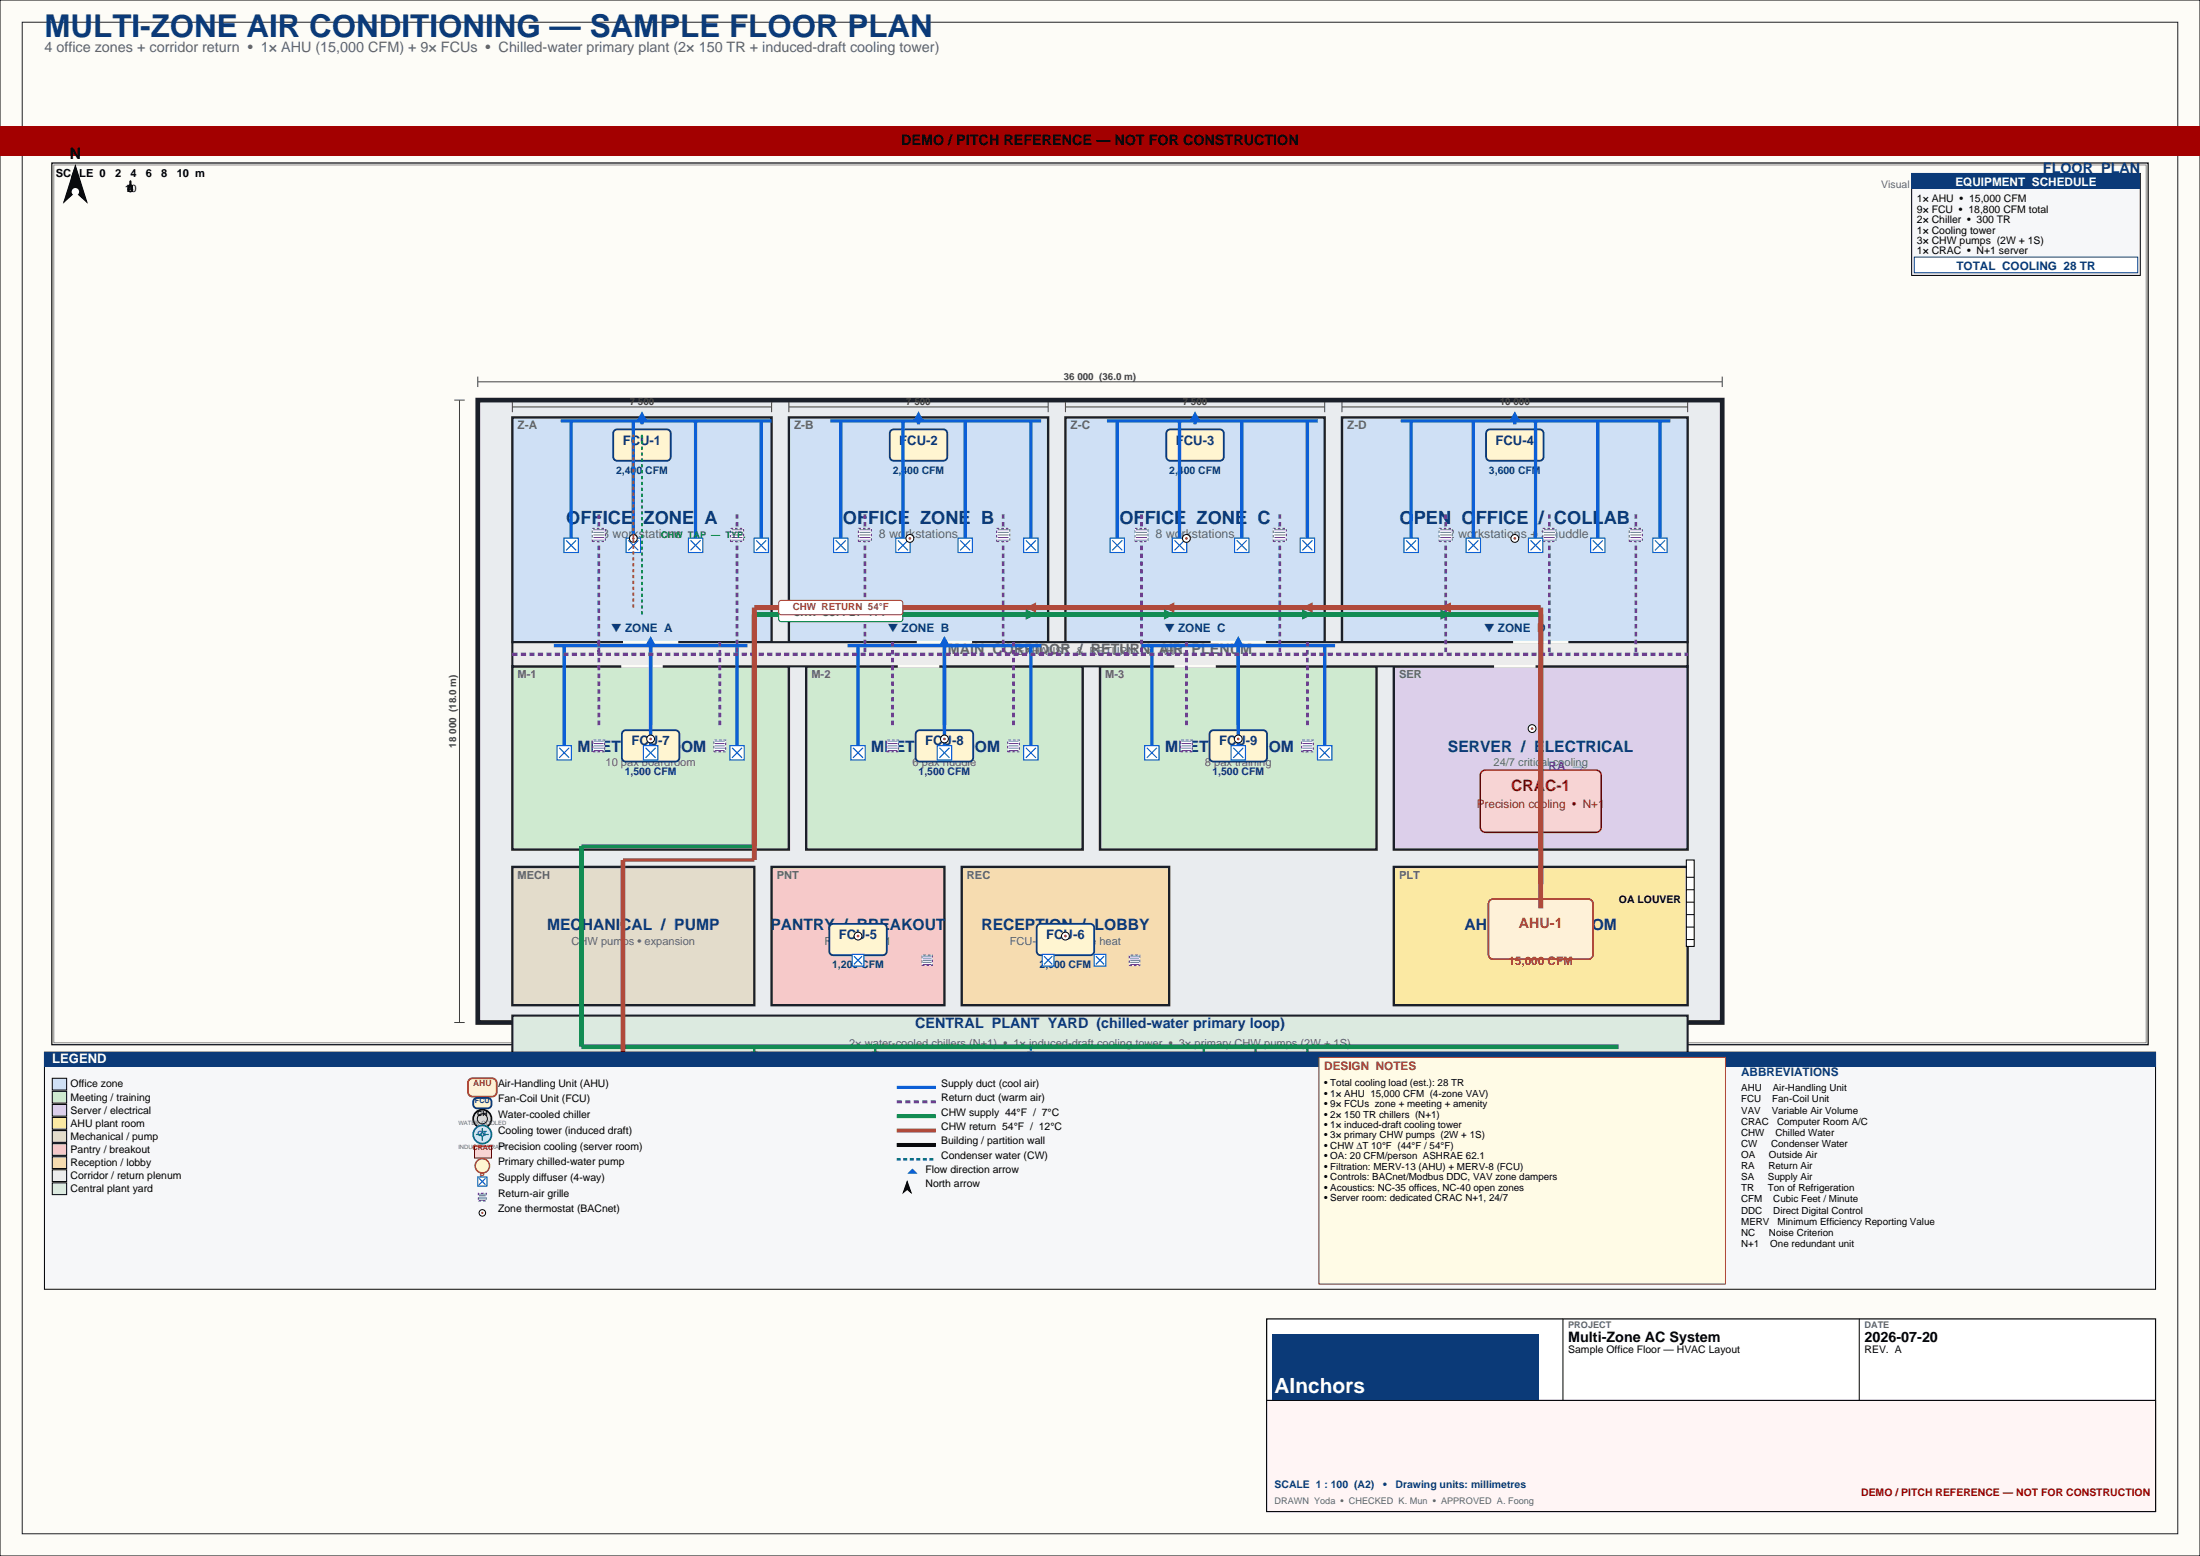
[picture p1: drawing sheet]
<svg xmlns="http://www.w3.org/2000/svg" width="594mm" height="420mm" viewBox="0 0 594 420" stroke-linecap="round" stroke-linejoin="round" font-family="sans-serif">
<path d="M0 0h594v420h-594z" fill-rule="evenodd" fill="#fdfcf7" stroke="#000" stroke-width=".27"/>
<path d="M6 6h582v408h-582z" fill="none" stroke="#222" stroke-width=".27"/>
<path d="M0 34h594v8h-594z" fill-rule="evenodd" fill="#a30000"/>
<path d="M14 44h566v238h-566z" fill="none" stroke="#000" stroke-width=".32"/>
<path d="M14.5 44.5h565v237h-565z" fill="none" stroke="#888" stroke-width=".27"/>
<path d="M20.4 44.7l3.1 9.9-3.1-2.8-3.2 2.8z" fill-rule="evenodd" fill="#000" stroke="#000" stroke-width=".27"/>
<circle cx="20.3" cy="51.8" r="1.02" fill="#fff"/>
<path d="M35.2 48.9v1.4z" fill-rule="evenodd" fill="#000" stroke="#000" stroke-width=".27"/>
<path d="M35.2 48.9v1.4z" fill-rule="evenodd" fill="#fff" stroke="#000" stroke-width=".27"/>
<path d="M35.2 48.9v1.4z" fill-rule="evenodd" fill="#000" stroke="#000" stroke-width=".27"/>
<path d="M35.2 48.9l.1 1.4z" fill-rule="evenodd" fill="#fff" stroke="#000" stroke-width=".27"/>
<path d="M35.3 48.9v1.4z" fill-rule="evenodd" fill="#000" stroke="#000" stroke-width=".27"/>
<path d="M35.2 48.9l.1 1.4z" fill="none" stroke="#000" stroke-width=".27"/>
<path d="M129 108h336v168h-336z" fill-rule="evenodd" fill="#e9ecef" stroke="#1a1f29" stroke-width="1.3" stroke-linecap="butt"/>
<g fill="#cfe0f5" stroke="#1a1f29" stroke-width=".63" stroke-linecap="butt">
<path d="M138.3 112.7h70v60.6h-70z" fill-rule="evenodd"/>
<path d="M213 112.7h70v60.6h-70z" fill-rule="evenodd"/>
<path d="M287.7 112.7h70v60.6h-70z" fill-rule="evenodd"/>
<path d="M362.3 112.7h93.4v60.6h-93.4z" fill-rule="evenodd"/>
</g>
<g fill="#cfead0" stroke="#1a1f29" stroke-width=".63" stroke-linecap="butt">
<path d="M138.3 179.9h74.7v49.4h-74.7z" fill-rule="evenodd"/>
<path d="M217.7 179.9h74.6v49.4h-74.6z" fill-rule="evenodd"/>
<path d="M297 179.9h74.7v49.4h-74.7z" fill-rule="evenodd"/>
</g>
<path d="M376.3 179.9h79.4v49.4h-79.4z" fill-rule="evenodd" fill="#dccfea" stroke="#1a1f29" stroke-width=".63" stroke-linecap="butt"/>
<path d="M138.3 234h65.4v37.3h-65.4z" fill-rule="evenodd" fill="#e3dccb" stroke="#1a1f29" stroke-width=".63" stroke-linecap="butt"/>
<path d="M208.3 234h46.7v37.3h-46.7z" fill-rule="evenodd" fill="#f6c9c9" stroke="#1a1f29" stroke-width=".63" stroke-linecap="butt"/>
<path d="M259.7 234h56v37.3h-56z" fill-rule="evenodd" fill="#f6dcb0" stroke="#1a1f29" stroke-width=".63" stroke-linecap="butt"/>
<path d="M376.3 234h79.4v37.3h-79.4z" fill-rule="evenodd" fill="#fbe9a3" stroke="#1a1f29" stroke-width=".63" stroke-linecap="butt"/>
<path d="M138.3 173.3h317.4v6.6h-317.4z" fill-rule="evenodd" fill="#ececec" stroke="#1a1f29" stroke-width=".56"/>
<path d="M167.7 179.9h11.2M168.2 173.3h14.9M242.4 179.9h11.2M247.5 173.3h15M317.1 179.9h11.2M326.9 173.3h14.9M403.4 179.9h11.2M408.5 173.3h15" fill="none" stroke="#fdfcf7" stroke-width=".78" stroke-linecap="butt"/>
<path d="M402.4 242.9l.7-.2h25.8a1.23 1.23 0 0 1 1.2 1.2v13.8a1.23 1.23 0 0 1-1.2 1.2h-25.8a1.23 1.23 0 0 1-1.2-1.2v-13.8z" fill-rule="evenodd" fill="#fff1d6" stroke="#a06b00" stroke-width=".49"/>
<path d="M455.3 232.1h2.1v23.4h-2.1z" fill-rule="evenodd" fill="#fff" stroke="#000" stroke-width=".28"/>
<path d="M455.3 236.8h2.1M455.3 253.6h2.1M455.3 250.2h2.1M455.3 246.9h2.1M455.3 243.5h2.1M455.3 240.2h2.1" fill="none" stroke="#000" stroke-width=".27"/>
<g fill="#fff5d0" stroke="#0b3a78" stroke-width=".49">
<path d="M166 116.1l.6-.2 13.8 .1 .5 .3 .2 .7-.1 6.6-.3 .6-.7 .2-13.7-.1-.5-.4-.2-.6v-6.3z" fill-rule="evenodd"/>
<path d="M240.7 116.1l.6-.2 13.7 .1 .6 .3 .2 .7-.1 6.6-.4 .6-.6 .2-13.7-.1-.6-.4-.2-.6v-6.3z" fill-rule="evenodd"/>
<path d="M315.3 116.1l.7-.2 13.7 .1 .5 .3 .2 .7v6.6l-.4 .6-.6 .2-13.8-.1-.5-.4-.2-.6v-6.3z" fill-rule="evenodd"/>
<path d="M401.4 116.3l.9-.4 13.7 .1 .6 .3 .2 .7-.1 6.6-.4 .6-.6 .2-13.7-.1-.6-.4-.2-.6v-6.3z" fill-rule="evenodd"/>
<path d="M168.3 197.3l.7-.2 13.7 .1 .5 .3 .2 .7v6.6l-.4 .6-.6 .2-13.8-.1-.5-.4-.2-.6v-6.3z" fill-rule="evenodd"/>
<path d="M247.7 197.3l.6-.2 13.7 .1 .6 .3 .2 .7-.1 6.6-.4 .6-.6 .2-13.7-.1-.6-.4-.2-.6v-6.3z" fill-rule="evenodd"/>
<path d="M327 197.3l.6-.2 13.8 .1 .5 .3 .2 .7-.1 6.6-.3 .6-.7 .2-13.7-.1-.5-.4-.2-.6v-6.3z" fill-rule="evenodd"/>
<path d="M224.1 249.8l.9-.4h13.7l.5 .4 .2 .6v6.7l-.4 .5-.6 .2h-13.8l-.5-.4-.2-.6v-6.4z" fill-rule="evenodd"/>
<path d="M280.1 249.8l.9-.4h13.7l.5 .4 .2 .6v6.7l-.4 .5-.6 .2h-13.8l-.5-.4-.2-.6v-6.4z" fill-rule="evenodd"/>
</g>
<path d="M399.9 208.4l.7-.5h.5h29.8a1.41 1.41 0 0 1 1.4 1.4v14a1.41 1.41 0 0 1-1.4 1.4h-29.8a1.41 1.41 0 0 1-1.4-1.4v-14z" fill-rule="evenodd" fill="#f7d4d4" stroke="#7a1f1f" stroke-width=".42"/>
<path d="M151.4 113.6h56.9M154.2 113.6v33.6M171 113.6v33.6M173.3 113.6v.9M187.8 113.6v33.6M205.5 113.6v33.6" fill="none" stroke="#0c5fd6" stroke-width=".92" stroke-linecap="butt"/>
<path d="M173.3 111l1.4 2.6h-2.8z" fill="#0c5fd6"/>
<path d="M224.2 113.6h56.9M227 113.6v33.6M243.8 113.6v33.6M248 113.6v.9M260.6 113.6v33.6M278.3 113.6v33.6" fill="none" stroke="#0c5fd6" stroke-width=".92" stroke-linecap="butt"/>
<path d="M248 111l1.4 2.6h-2.8z" fill="#0c5fd6"/>
<path d="M298.9 113.6h56.9M301.7 113.6v33.6M318.5 113.6v33.6M322.7 113.6v.9M335.3 113.6v33.6M353 113.6v33.6" fill="none" stroke="#0c5fd6" stroke-width=".92" stroke-linecap="butt"/>
<path d="M322.7 111l1.4 2.6h-2.8z" fill="#0c5fd6"/>
<path d="M378.2 113.6h72.8M381 113.6v33.6M397.8 113.6v33.6M409 113.6v.9M414.6 113.6v33.6M431.4 113.6v33.6M448.2 113.6v33.6" fill="none" stroke="#0c5fd6" stroke-width=".92" stroke-linecap="butt"/>
<path d="M409 111l1.4 2.6h-2.8z" fill="#0c5fd6"/>
<path d="M149.5 174.3h52.3M152.3 174.3v28.9M175.7 174.3v28.9M199 174.3v28.9" fill="none" stroke="#0c5fd6" stroke-width=".92" stroke-linecap="butt"/>
<path d="M175.7 171.7l1.4 2.6h-2.8z" fill="#0c5fd6"/>
<path d="M228.9 174.3h52.2M231.7 174.3v28.9M255 174.3v28.9M278.3 174.3v28.9" fill="none" stroke="#0c5fd6" stroke-width=".92" stroke-linecap="butt"/>
<path d="M255 171.7l1.4 2.6h-2.8z" fill="#0c5fd6"/>
<path d="M308.2 174.3h52.3M311 174.3v28.9M334.3 174.3v28.9M357.7 174.3v28.9" fill="none" stroke="#0c5fd6" stroke-width=".92" stroke-linecap="butt"/>
<path d="M334.3 171.7l1.4 2.6h-2.8z" fill="#0c5fd6"/>
<path d="M161.7 138.8v37.8" fill="none" stroke="#7a3ec0" stroke-width=".78" stroke-dasharray="1.2 .9" stroke-linecap="butt"/>
<path d="M159.9 142.6h3.5v3.6h-3.5z" fill-rule="evenodd" fill="#fff" stroke="#7a3ec0" stroke-width=".32" stroke-dasharray=".7 .5" stroke-linecap="butt"/>
<path d="M160.2 145.8h3M160.2 145.1h3M160.2 144.4h3M160.2 143.7h3M160.2 143h3" fill="none" stroke="#7a3ec0" stroke-width=".27"/>
<path d="M199 138.8v37.8" fill="none" stroke="#7a3ec0" stroke-width=".78" stroke-dasharray="1.2 .9" stroke-linecap="butt"/>
<path d="M197.2 142.6h3.6v3.6h-3.6z" fill-rule="evenodd" fill="#fff" stroke="#7a3ec0" stroke-width=".32" stroke-dasharray=".7 .5" stroke-linecap="butt"/>
<path d="M197.5 145.8h3M197.5 145.1h3M197.5 144.4h3M197.5 143.7h3M197.5 143h3" fill="none" stroke="#7a3ec0" stroke-width=".27"/>
<path d="M233.5 138.8v37.8" fill="none" stroke="#7a3ec0" stroke-width=".78" stroke-dasharray="1.2 .9" stroke-linecap="butt"/>
<path d="M231.8 142.6h3.5v3.6h-3.5z" fill-rule="evenodd" fill="#fff" stroke="#7a3ec0" stroke-width=".32" stroke-dasharray=".7 .5" stroke-linecap="butt"/>
<path d="M232 145.8h3M232 145.1h3M232 144.4h3M232 143.7h3M232 143h3" fill="none" stroke="#7a3ec0" stroke-width=".27"/>
<path d="M270.9 138.8v37.8" fill="none" stroke="#7a3ec0" stroke-width=".78" stroke-dasharray="1.2 .9" stroke-linecap="butt"/>
<path d="M269.1 142.6h3.5v3.6h-3.5z" fill-rule="evenodd" fill="#fff" stroke="#7a3ec0" stroke-width=".32" stroke-dasharray=".7 .5" stroke-linecap="butt"/>
<path d="M269.4 145.8h3M269.4 145.1h3M269.4 144.4h3M269.4 143.7h3M269.4 143h3" fill="none" stroke="#7a3ec0" stroke-width=".27"/>
<path d="M308.2 138.8v37.8" fill="none" stroke="#7a3ec0" stroke-width=".78" stroke-dasharray="1.2 .9" stroke-linecap="butt"/>
<path d="M306.4 142.6h3.6v3.6h-3.6z" fill-rule="evenodd" fill="#fff" stroke="#7a3ec0" stroke-width=".32" stroke-dasharray=".7 .5" stroke-linecap="butt"/>
<path d="M306.7 145.8h3M306.7 145.1h3M306.7 144.4h3M306.7 143.7h3M306.7 143h3" fill="none" stroke="#7a3ec0" stroke-width=".27"/>
<path d="M345.5 138.8v37.8" fill="none" stroke="#7a3ec0" stroke-width=".78" stroke-dasharray="1.2 .9" stroke-linecap="butt"/>
<path d="M343.8 142.6h3.5v3.6h-3.5z" fill-rule="evenodd" fill="#fff" stroke="#7a3ec0" stroke-width=".32" stroke-dasharray=".7 .5" stroke-linecap="butt"/>
<path d="M344 145.8h3M344 145.1h3M344 144.4h3M344 143.7h3M344 143h3" fill="none" stroke="#7a3ec0" stroke-width=".27"/>
<path d="M390.3 138.8v37.8" fill="none" stroke="#7a3ec0" stroke-width=".78" stroke-dasharray="1.2 .9" stroke-linecap="butt"/>
<path d="M388.6 142.6h3.5v3.6h-3.5z" fill-rule="evenodd" fill="#fff" stroke="#7a3ec0" stroke-width=".32" stroke-dasharray=".7 .5" stroke-linecap="butt"/>
<path d="M388.8 145.8h3M388.8 145.1h3M388.8 144.4h3M388.8 143.7h3M388.8 143h3" fill="none" stroke="#7a3ec0" stroke-width=".27"/>
<path d="M418.3 138.8v37.8" fill="none" stroke="#7a3ec0" stroke-width=".78" stroke-dasharray="1.2 .9" stroke-linecap="butt"/>
<path d="M416.6 142.6h3.5v3.6h-3.5z" fill-rule="evenodd" fill="#fff" stroke="#7a3ec0" stroke-width=".32" stroke-dasharray=".7 .5" stroke-linecap="butt"/>
<path d="M416.8 145.8h3M416.8 145.1h3M416.8 144.4h3M416.8 143.7h3M416.8 143h3" fill="none" stroke="#7a3ec0" stroke-width=".27"/>
<path d="M441.7 138.8v37.8" fill="none" stroke="#7a3ec0" stroke-width=".78" stroke-dasharray="1.2 .9" stroke-linecap="butt"/>
<path d="M439.9 142.6h3.5v3.6h-3.5z" fill-rule="evenodd" fill="#fff" stroke="#7a3ec0" stroke-width=".32" stroke-dasharray=".7 .5" stroke-linecap="butt"/>
<path d="M440.2 145.8h3M440.2 145.1h3M440.2 144.4h3M440.2 143.7h3M440.2 143h3" fill="none" stroke="#7a3ec0" stroke-width=".27"/>
<path d="M161.7 195.7v-22.4" fill="none" stroke="#7a3ec0" stroke-width=".78" stroke-dasharray="1.2 .9" stroke-linecap="butt"/>
<path d="M160.1 199.7h3.2v3.2h-3.2z" fill-rule="evenodd" fill="#fff" stroke="#7a3ec0" stroke-width=".32" stroke-dasharray=".7 .5" stroke-linecap="butt"/>
<path d="M160.3 202.6h2.7M160.3 202h2.7M160.3 201.3h2.7M160.3 200.7h2.7M160.3 200.1h2.7" fill="none" stroke="#7a3ec0" stroke-width=".27"/>
<path d="M194.3 195.7v-22.4" fill="none" stroke="#7a3ec0" stroke-width=".78" stroke-dasharray="1.2 .9" stroke-linecap="butt"/>
<path d="M192.7 199.7h3.2v3.2h-3.2z" fill-rule="evenodd" fill="#fff" stroke="#7a3ec0" stroke-width=".32" stroke-dasharray=".7 .5" stroke-linecap="butt"/>
<path d="M193 202.6h2.7M193 202h2.7M193 201.3h2.7M193 200.7h2.7M193 200.1h2.7" fill="none" stroke="#7a3ec0" stroke-width=".27"/>
<path d="M241 195.7v-22.4" fill="none" stroke="#7a3ec0" stroke-width=".78" stroke-dasharray="1.2 .9" stroke-linecap="butt"/>
<path d="M239.4 199.7h3.2v3.2h-3.2z" fill-rule="evenodd" fill="#fff" stroke="#7a3ec0" stroke-width=".32" stroke-dasharray=".7 .5" stroke-linecap="butt"/>
<path d="M239.7 202.6h2.6M239.7 202h2.6M239.7 201.3h2.6M239.7 200.7h2.6M239.7 200.1h2.6" fill="none" stroke="#7a3ec0" stroke-width=".27"/>
<path d="M273.7 195.7v-22.4" fill="none" stroke="#7a3ec0" stroke-width=".78" stroke-dasharray="1.2 .9" stroke-linecap="butt"/>
<path d="M272.1 199.7h3.2v3.2h-3.2z" fill-rule="evenodd" fill="#fff" stroke="#7a3ec0" stroke-width=".32" stroke-dasharray=".7 .5" stroke-linecap="butt"/>
<path d="M272.3 202.6h2.7M272.3 202h2.7M272.3 201.3h2.7M272.3 200.7h2.7M272.3 200.1h2.7" fill="none" stroke="#7a3ec0" stroke-width=".27"/>
<path d="M320.3 195.7v-22.4" fill="none" stroke="#7a3ec0" stroke-width=".78" stroke-dasharray="1.2 .9" stroke-linecap="butt"/>
<path d="M318.7 199.7h3.2v3.2h-3.2z" fill-rule="evenodd" fill="#fff" stroke="#7a3ec0" stroke-width=".32" stroke-dasharray=".7 .5" stroke-linecap="butt"/>
<path d="M319 202.6h2.7M319 202h2.7M319 201.3h2.7M319 200.7h2.7M319 200.1h2.7" fill="none" stroke="#7a3ec0" stroke-width=".27"/>
<path d="M353 195.7v-22.4" fill="none" stroke="#7a3ec0" stroke-width=".78" stroke-dasharray="1.2 .9" stroke-linecap="butt"/>
<path d="M351.4 199.7h3.2v3.2h-3.2z" fill-rule="evenodd" fill="#fff" stroke="#7a3ec0" stroke-width=".32" stroke-dasharray=".7 .5" stroke-linecap="butt"/>
<path d="M351.7 202.6h2.6M351.7 202h2.6M351.7 201.3h2.6M351.7 200.7h2.6M351.7 200.1h2.6" fill="none" stroke="#7a3ec0" stroke-width=".27"/>
<path d="M152.3 145.3h3.8v3.8h-3.8z" fill-rule="evenodd" fill="#fff" stroke="#0c5fd6" stroke-width=".32"/>
<path d="M152.8 145.8l2.8 2.8M155.6 145.8l-2.8 2.8" fill="none" stroke="#0c5fd6" stroke-width=".32"/>
<path d="M169.1 145.3h3.8v3.8h-3.8z" fill-rule="evenodd" fill="#fff" stroke="#0c5fd6" stroke-width=".32"/>
<path d="M169.6 145.8l2.8 2.8M172.4 145.8l-2.8 2.8" fill="none" stroke="#0c5fd6" stroke-width=".32"/>
<path d="M185.9 145.3h3.8v3.8h-3.8z" fill-rule="evenodd" fill="#fff" stroke="#0c5fd6" stroke-width=".32"/>
<path d="M186.4 145.8l2.8 2.8M189.2 145.8l-2.8 2.8" fill="none" stroke="#0c5fd6" stroke-width=".32"/>
<path d="M203.6 145.3h3.9v3.8h-3.9z" fill-rule="evenodd" fill="#fff" stroke="#0c5fd6" stroke-width=".32"/>
<path d="M204.2 145.8l2.7 2.8M206.9 145.8l-2.7 2.8" fill="none" stroke="#0c5fd6" stroke-width=".32"/>
<path d="M225.1 145.3h3.8v3.8h-3.8z" fill-rule="evenodd" fill="#fff" stroke="#0c5fd6" stroke-width=".32"/>
<path d="M225.6 145.8l2.8 2.8M228.4 145.8l-2.8 2.8" fill="none" stroke="#0c5fd6" stroke-width=".32"/>
<path d="M241.9 145.3h3.8v3.8h-3.8z" fill-rule="evenodd" fill="#fff" stroke="#0c5fd6" stroke-width=".32"/>
<path d="M242.4 145.8l2.8 2.8M245.2 145.8l-2.8 2.8" fill="none" stroke="#0c5fd6" stroke-width=".32"/>
<path d="M258.7 145.3h3.8v3.8h-3.8z" fill-rule="evenodd" fill="#fff" stroke="#0c5fd6" stroke-width=".32"/>
<path d="M259.2 145.8l2.8 2.8M262 145.8l-2.8 2.8" fill="none" stroke="#0c5fd6" stroke-width=".32"/>
<path d="M276.4 145.3h3.9v3.8h-3.9z" fill-rule="evenodd" fill="#fff" stroke="#0c5fd6" stroke-width=".32"/>
<path d="M277 145.8l2.7 2.8M279.7 145.8l-2.7 2.8" fill="none" stroke="#0c5fd6" stroke-width=".32"/>
<path d="M299.7 145.3h3.9v3.8h-3.9z" fill-rule="evenodd" fill="#fff" stroke="#0c5fd6" stroke-width=".32"/>
<path d="M300.3 145.8l2.7 2.8M303 145.8l-2.7 2.8" fill="none" stroke="#0c5fd6" stroke-width=".32"/>
<path d="M316.5 145.3h3.9v3.8h-3.9z" fill-rule="evenodd" fill="#fff" stroke="#0c5fd6" stroke-width=".32"/>
<path d="M317.1 145.8l2.7 2.8M319.8 145.8l-2.7 2.8" fill="none" stroke="#0c5fd6" stroke-width=".32"/>
<path d="M333.3 145.3h3.9v3.8h-3.9z" fill-rule="evenodd" fill="#fff" stroke="#0c5fd6" stroke-width=".32"/>
<path d="M333.9 145.8l2.7 2.8M336.6 145.8l-2.7 2.8" fill="none" stroke="#0c5fd6" stroke-width=".32"/>
<path d="M351.1 145.3h3.8v3.8h-3.8z" fill-rule="evenodd" fill="#fff" stroke="#0c5fd6" stroke-width=".32"/>
<path d="M351.6 145.8l2.8 2.8M354.4 145.8l-2.8 2.8" fill="none" stroke="#0c5fd6" stroke-width=".32"/>
<path d="M379.1 145.3h3.8v3.8h-3.8z" fill-rule="evenodd" fill="#fff" stroke="#0c5fd6" stroke-width=".32"/>
<path d="M379.6 145.8l2.8 2.8M382.4 145.8l-2.8 2.8" fill="none" stroke="#0c5fd6" stroke-width=".32"/>
<path d="M395.9 145.3h3.8v3.8h-3.8z" fill-rule="evenodd" fill="#fff" stroke="#0c5fd6" stroke-width=".32"/>
<path d="M396.4 145.8l2.8 2.8M399.2 145.8l-2.8 2.8" fill="none" stroke="#0c5fd6" stroke-width=".32"/>
<path d="M412.7 145.3h3.8v3.8h-3.8z" fill-rule="evenodd" fill="#fff" stroke="#0c5fd6" stroke-width=".32"/>
<path d="M413.2 145.8l2.8 2.8M416 145.8l-2.8 2.8" fill="none" stroke="#0c5fd6" stroke-width=".32"/>
<path d="M429.5 145.3h3.8v3.8h-3.8z" fill-rule="evenodd" fill="#fff" stroke="#0c5fd6" stroke-width=".32"/>
<path d="M430 145.8l2.8 2.8M432.8 145.8l-2.8 2.8" fill="none" stroke="#0c5fd6" stroke-width=".32"/>
<path d="M446.3 145.3h3.8v3.8h-3.8z" fill-rule="evenodd" fill="#fff" stroke="#0c5fd6" stroke-width=".32"/>
<path d="M446.8 145.8l2.8 2.8M449.6 145.8l-2.8 2.8" fill="none" stroke="#0c5fd6" stroke-width=".32"/>
<path d="M150.4 201.3h3.9v3.8h-3.9z" fill-rule="evenodd" fill="#fff" stroke="#0c5fd6" stroke-width=".32"/>
<path d="M151 201.8l2.7 2.8M153.7 201.8l-2.7 2.8" fill="none" stroke="#0c5fd6" stroke-width=".32"/>
<path d="M173.7 201.3h3.9v3.8h-3.9z" fill-rule="evenodd" fill="#fff" stroke="#0c5fd6" stroke-width=".32"/>
<path d="M174.3 201.8l2.7 2.8M177 201.8l-2.7 2.8" fill="none" stroke="#0c5fd6" stroke-width=".32"/>
<path d="M197.1 201.3h3.8v3.8h-3.8z" fill-rule="evenodd" fill="#fff" stroke="#0c5fd6" stroke-width=".32"/>
<path d="M197.6 201.8l2.8 2.8M200.4 201.8l-2.8 2.8" fill="none" stroke="#0c5fd6" stroke-width=".32"/>
<path d="M229.7 201.3h3.9v3.8h-3.9z" fill-rule="evenodd" fill="#fff" stroke="#0c5fd6" stroke-width=".32"/>
<path d="M230.3 201.8l2.7 2.8M233 201.8l-2.7 2.8" fill="none" stroke="#0c5fd6" stroke-width=".32"/>
<path d="M253.1 201.3h3.8v3.8h-3.8z" fill-rule="evenodd" fill="#fff" stroke="#0c5fd6" stroke-width=".32"/>
<path d="M253.6 201.8l2.8 2.8M256.4 201.8l-2.8 2.8" fill="none" stroke="#0c5fd6" stroke-width=".32"/>
<path d="M276.4 201.3h3.9v3.8h-3.9z" fill-rule="evenodd" fill="#fff" stroke="#0c5fd6" stroke-width=".32"/>
<path d="M277 201.8l2.7 2.8M279.7 201.8l-2.7 2.8" fill="none" stroke="#0c5fd6" stroke-width=".32"/>
<path d="M309.1 201.3h3.8v3.8h-3.8z" fill-rule="evenodd" fill="#fff" stroke="#0c5fd6" stroke-width=".32"/>
<path d="M309.6 201.8l2.8 2.8M312.4 201.8l-2.8 2.8" fill="none" stroke="#0c5fd6" stroke-width=".32"/>
<path d="M332.4 201.3h3.9v3.8h-3.9z" fill-rule="evenodd" fill="#fff" stroke="#0c5fd6" stroke-width=".32"/>
<path d="M333 201.8l2.7 2.8M335.7 201.8l-2.7 2.8" fill="none" stroke="#0c5fd6" stroke-width=".32"/>
<path d="M355.7 201.3h3.9v3.8h-3.9z" fill-rule="evenodd" fill="#fff" stroke="#0c5fd6" stroke-width=".32"/>
<path d="M356.3 201.8l2.7 2.8M359 201.8l-2.7 2.8" fill="none" stroke="#0c5fd6" stroke-width=".32"/>
<path d="M138.3 176.6h317.4M416 176.6v57.4" fill="none" stroke="#7a3ec0" stroke-width=".92" stroke-dasharray="1.4 .9" stroke-linecap="butt"/>
<path d="M416 234v4.7" fill="none" stroke="#7a3ec0" stroke-width=".71" stroke-linecap="butt"/>
<path d="M230.1 257.6h3.2v3.2h-3.2z" fill-rule="evenodd" fill="#fff" stroke="#0c5fd6" stroke-width=".32"/>
<path d="M230.6 258.1l2.2 2.2M232.8 258.1l-2.2 2.2" fill="none" stroke="#0c5fd6" stroke-width=".32"/>
<path d="M248.9 257.8h2.8v2.8h-2.8z" fill-rule="evenodd" fill="#fff" stroke="#7a3ec0" stroke-width=".32" stroke-dasharray=".7 .5" stroke-linecap="butt"/>
<path d="M249.1 259.8h2.4M249.1 259.2h2.4M249.1 258.6h2.4M249.1 258.1h2.4M249.1 260.3h2.4" fill="none" stroke="#7a3ec0" stroke-width=".27"/>
<path d="M281.4 257.6h3.2v3.2h-3.2z" fill-rule="evenodd" fill="#fff" stroke="#0c5fd6" stroke-width=".32"/>
<path d="M281.9 258.1l2.2 2.2M284.1 258.1l-2.2 2.2" fill="none" stroke="#0c5fd6" stroke-width=".32"/>
<path d="M295.4 257.6h3.2v3.2h-3.2z" fill-rule="evenodd" fill="#fff" stroke="#0c5fd6" stroke-width=".32"/>
<path d="M295.9 258.1l2.2 2.2M298.1 258.1l-2.2 2.2" fill="none" stroke="#0c5fd6" stroke-width=".32"/>
<path d="M304.9 257.8h2.8v2.8h-2.8z" fill-rule="evenodd" fill="#fff" stroke="#7a3ec0" stroke-width=".32" stroke-dasharray=".7 .5" stroke-linecap="butt"/>
<path d="M305.1 259.8h2.4M305.1 259.2h2.4M305.1 258.6h2.4M305.1 258.1h2.4M305.1 260.3h2.4" fill="none" stroke="#7a3ec0" stroke-width=".27"/>
<circle cx="171" cy="145.3" r="1.06" fill="#fff" stroke="#000" stroke-width=".27"/>
<circle cx="171" cy="145.3" r=".37" fill="#b14a3a"/>
<circle cx="245.7" cy="145.3" r="1.06" fill="#fff" stroke="#000" stroke-width=".27"/>
<circle cx="245.7" cy="145.3" r=".37" fill="#b14a3a"/>
<circle cx="320.3" cy="145.3" r="1.06" fill="#fff" stroke="#000" stroke-width=".27"/>
<circle cx="320.3" cy="145.3" r=".37" fill="#b14a3a"/>
<circle cx="409" cy="145.3" r="1.06" fill="#fff" stroke="#000" stroke-width=".27"/>
<circle cx="409" cy="145.3" r=".37" fill="#b14a3a"/>
<circle cx="175.7" cy="199.5" r="1.06" fill="#fff" stroke="#000" stroke-width=".27"/>
<circle cx="175.7" cy="199.5" r=".37" fill="#b14a3a"/>
<circle cx="255" cy="199.5" r="1.06" fill="#fff" stroke="#000" stroke-width=".27"/>
<circle cx="255" cy="199.5" r=".37" fill="#b14a3a"/>
<circle cx="334.3" cy="199.5" r="1.06" fill="#fff" stroke="#000" stroke-width=".27"/>
<circle cx="334.3" cy="199.5" r=".37" fill="#b14a3a"/>
<circle cx="413.7" cy="196.7" r="1.06" fill="#fff" stroke="#000" stroke-width=".27"/>
<circle cx="413.7" cy="196.7" r=".37" fill="#b14a3a"/>
<circle cx="287.7" cy="252.7" r="1.06" fill="#fff" stroke="#000" stroke-width=".27"/>
<circle cx="287.7" cy="252.7" r=".37" fill="#b14a3a"/>
<circle cx="231.7" cy="252.7" r="1.06" fill="#fff" stroke="#000" stroke-width=".27"/>
<circle cx="231.7" cy="252.7" r=".37" fill="#b14a3a"/>
<path d="M138.3 274.1h317.4v53.2h-317.4z" fill-rule="evenodd" fill="#dceae0" stroke="#1a1f29" stroke-width=".56"/>
<circle cx="203.7" cy="291.9" r="7.8" fill="#ddd" stroke="#000" stroke-width=".46"/>
<circle cx="203.7" cy="291.9" r="4.3" fill="none" stroke="#000" stroke-width=".27"/>
<circle cx="236.3" cy="291.9" r="7.8" fill="#ddd" stroke="#000" stroke-width=".46"/>
<circle cx="236.3" cy="291.9" r="4.3" fill="none" stroke="#000" stroke-width=".27"/>
<circle cx="278.3" cy="291.9" r="7.8" fill="#cfe7f5" stroke="#005a87" stroke-width=".46"/>
<path d="M272.9 291.9h10.9M278.3 286.4v10.9" fill="none" stroke="#005a87" stroke-width=".32"/>
<circle cx="278.3" cy="291.9" r="1.4" fill="#cfe7f5" stroke="#005a87" stroke-width=".32"/>
<g fill="#fff7c2" stroke="#7a6300" stroke-width=".39">
<circle cx="325" cy="291.9" r="4.2"/>
<circle cx="339" cy="291.9" r="4.2"/>
<circle cx="353" cy="291.9" r="4.2"/>
</g>
<g fill="#fff7c2">
<circle cx="325" cy="291.9" r="1.69"/>
<circle cx="339" cy="291.9" r="1.69"/>
<circle cx="353" cy="291.9" r="1.69"/>
</g>
<path d="M157 228.4v54.1h280M203.7 228.4v-62.5h212.3v72.8" fill="none" stroke="#0b8a4a" stroke-width="1.3" stroke-linecap="butt"/>
<path d="M168.2 232.1v55.1h268.8M203.7 232.1v-68.1h212.3v81.2" fill="none" stroke="#b14a3a" stroke-width="1.3" stroke-linecap="butt"/>
<path d="M203.7 282.5v4.7M236.3 282.5v4.7M325 282.5v3.8M339 282.5v3.8M353 282.5v3.8" fill="none" stroke="#0b8a4a" stroke-width=".6"/>
<path d="M203.7 287.2v9.3M236.3 287.2v9.3" fill="none" stroke="#b14a3a" stroke-width=".6"/>
<path d="M278.3 282.5v4.7" fill="none" stroke="#005a87" stroke-width=".6" stroke-dasharray="1.1 .7" stroke-linecap="butt"/>
<path d="M157 228.4h46.7" fill="none" stroke="#0b8a4a" stroke-width=".92" stroke-linecap="butt"/>
<path d="M168.2 232.1h35.5" fill="none" stroke="#b14a3a" stroke-width=".92" stroke-linecap="butt"/>
<path d="M239.6 164.5l2.8 1.4-2.8 1.4z" fill="#0b8a4a"/>
<path d="M239.6 164l2.8-1.4v2.8z" fill="#b14a3a"/>
<path d="M276.9 164.5l2.8 1.4-2.8 1.4z" fill="#0b8a4a"/>
<path d="M276.9 164l2.8-1.4v2.8z" fill="#b14a3a"/>
<path d="M314.3 164.5l2.8 1.4-2.8 1.4z" fill="#0b8a4a"/>
<path d="M314.3 164l2.8-1.4v2.8z" fill="#b14a3a"/>
<path d="M351.6 164.5l2.8 1.4-2.8 1.4z" fill="#0b8a4a"/>
<path d="M351.6 164l2.8-1.4v2.8z" fill="#b14a3a"/>
<path d="M388.9 164.5l2.8 1.4-2.8 1.4z" fill="#0b8a4a"/>
<path d="M388.9 164l2.8-1.4v2.8z" fill="#b14a3a"/>
<path d="M173.3 165.9v-48.6" fill="none" stroke="#0b8a4a" stroke-width=".49" stroke-dasharray=".9 .7" stroke-linecap="butt"/>
<path d="M171 164v-46.7" fill="none" stroke="#b14a3a" stroke-width=".49" stroke-dasharray=".9 .7" stroke-linecap="butt"/>
<path d="M210.4 164.1l.5-.2h32.2a.71 .71 0 0 1 .7 .7v2.5a.71 .71 0 0 1-.7 .7h-32.2a.71 .71 0 0 1-.7-.7v-2.5z" fill-rule="evenodd" fill="#fff" stroke="#0b8a4a" stroke-width=".28"/>
<path d="M210.4 162.3l.5-.2h32.2a.71 .71 0 0 1 .7 .7v2.4a.71 .71 0 0 1-.7 .7h-32.2a.71 .71 0 0 1-.7-.7v-2.4z" fill-rule="evenodd" fill="#fff" stroke="#b14a3a" stroke-width=".28"/>
<g fill="none" stroke="#444" stroke-width=".27">
<path d="M122.7 108h2.8M124.1 108v168M129 101.6v2.9M129 103.1h336M138.3 108.4v2.9M138.3 109.8h70M208.3 108.4v2.9M213 109.8h70M213 108.4v2.9M283 108.4v2.9M287.7 109.8h70M287.7 108.4v2.9"/>
<path d="M357.7 108.4v2.9M362.3 109.8h93.4M362.3 108.4v2.9M455.7 108.4v2.9M465 101.6v2.9M122.7 276h2.8"/>
</g>
<path d="M516.1 46.8h61.8v27.5h-61.8z" fill-rule="evenodd" fill="#f6f7f9" stroke="#000" stroke-width=".27"/>
<path d="M516.1 46.8h61.8v4.3h-61.8z" fill-rule="evenodd" fill="#0b3a78"/>
<path d="M516.9 69.4h60.3v4.2h-60.3z" fill-rule="evenodd" fill="#fff"/>
<path d="M516.9 69.4h60.3v4.2h-60.3z" fill="none" stroke="#0b3a78" stroke-width=".27"/>
<path d="M12 284h570v64h-570z" fill-rule="evenodd" fill="#f6f7f9" stroke="#000" stroke-width=".27"/>
<path d="M12 284h570v3.9h-570z" fill-rule="evenodd" fill="#0b3a78"/>
<path d="M14.1 291.1h3.9v3.1h-3.9z" fill-rule="evenodd" fill="#cfe0f5" stroke="#000" stroke-width=".27"/>
<path d="M14.1 294.6h3.9v3.2h-3.9z" fill-rule="evenodd" fill="#cfead0" stroke="#000" stroke-width=".27"/>
<path d="M14.1 298.1h3.9v3.2h-3.9z" fill-rule="evenodd" fill="#dccfea" stroke="#000" stroke-width=".27"/>
<path d="M14.1 301.6h3.9v3.2h-3.9z" fill-rule="evenodd" fill="#fbe9a3" stroke="#000" stroke-width=".27"/>
<path d="M14.1 305.2h3.9v3.1h-3.9z" fill-rule="evenodd" fill="#e3dccb" stroke="#000" stroke-width=".27"/>
<path d="M14.1 308.7h3.9v3.2h-3.9z" fill-rule="evenodd" fill="#f6c9c9" stroke="#000" stroke-width=".27"/>
<path d="M14.1 312.2h3.9v3.2h-3.9z" fill-rule="evenodd" fill="#f6dcb0" stroke="#000" stroke-width=".27"/>
<path d="M14.1 315.7h3.9v3.2h-3.9z" fill-rule="evenodd" fill="#ececec" stroke="#000" stroke-width=".27"/>
<path d="M14.1 319.3h3.9v3.2h-3.9z" fill-rule="evenodd" fill="#dceae0" stroke="#000" stroke-width=".27"/>
<path d="M126.9 291.3l.7-.2h5.3a1.23 1.23 0 0 1 1.2 1.2v2.5a1.23 1.23 0 0 1-1.2 1.2h-5.3a1.23 1.23 0 0 1-1.2-1.2v-2.5z" fill-rule="evenodd" fill="#fff1d6" stroke="#a06b00" stroke-width=".49"/>
<path d="M128.2 296.6l.6-.3h2.8a1.45 1.45 0 0 1 1.1 1.5 1.45 1.45 0 0 1-1.1 1.4h-2.8a1.48 1.48 0 0 1-1.1-1.1 1.48 1.48 0 0 1 .5-1.5z" fill-rule="evenodd" fill="#fff5d0" stroke="#0b3a78" stroke-width=".49"/>
<circle cx="130.2" cy="302" r="2.47" fill="#ddd" stroke="#000" stroke-width=".46"/>
<circle cx="130.2" cy="302" r="1.36" fill="none" stroke="#000" stroke-width=".27"/>
<circle cx="130.2" cy="306.2" r="2.47" fill="#cfe7f5" stroke="#005a87" stroke-width=".46"/>
<path d="M128.5 306.2h3.5M130.2 304.5v3.5" fill="none" stroke="#005a87" stroke-width=".32"/>
<circle cx="130.2" cy="306.2" r=".44" fill="#cfe7f5" stroke="#005a87" stroke-width=".32"/>
<path d="M128.1 309.4h4.6v3.2h-4.6z" fill-rule="evenodd" fill="#f7d4d4" stroke="#7a1f1f" stroke-width=".27"/>
<circle cx="130.2" cy="314.7" r="1.94" fill="#fff7c2" stroke="#7a6300" stroke-width=".39"/>
<circle cx="130.2" cy="314.7" r=".78" fill="#fff7c2"/>
<path d="M129 317.7h2.5v2.5h-2.5z" fill-rule="evenodd" fill="#fff" stroke="#0c5fd6" stroke-width=".32"/>
<path d="M129.4 318.1l1.7 1.7M131.1 318.1l-1.7 1.7" fill="none" stroke="#0c5fd6" stroke-width=".32"/>
<path d="M129.2 322.1h2.1v2.1h-2.1z" fill-rule="evenodd" fill="#fff" stroke="#7a3ec0" stroke-width=".32" stroke-dasharray=".7 .5" stroke-linecap="butt"/>
<path d="M129.3 324h1.8M129.3 323.6h1.8M129.3 323.2h1.8M129.3 322.7h1.8M129.3 322.3h1.8" fill="none" stroke="#7a3ec0" stroke-width=".27"/>
<circle cx="130.2" cy="327.4" r=".88" fill="#fff" stroke="#000" stroke-width=".27"/>
<circle cx="130.2" cy="327.4" r=".31" fill="#b14a3a"/>
<path d="M242.1 293.5h10.6" fill="none" stroke="#0c5fd6" stroke-width=".85" stroke-linecap="butt"/>
<path d="M242.1 297.4h10.6" fill="none" stroke="#7a3ec0" stroke-width=".85" stroke-dasharray="1.4 .9" stroke-linecap="butt"/>
<path d="M242.1 301.3h10.6" fill="none" stroke="#0b8a4a" stroke-width="1.1" stroke-linecap="butt"/>
<path d="M242.1 305.2h10.6" fill="none" stroke="#b14a3a" stroke-width="1.1" stroke-linecap="butt"/>
<path d="M242.1 309h10.6" fill="none" stroke="#000" stroke-width="1.1" stroke-linecap="butt"/>
<path d="M242.1 312.9h10.6" fill="none" stroke="#005a87" stroke-width=".71" stroke-dasharray="1.1 .7" stroke-linecap="butt"/>
<path d="M244.9 316.8l1.5-1.4 1.4 1.4z" fill="#0c5fd6"/>
<path d="M244.9 318.9l1.1 3-1.1-.9-1 .9z" fill-rule="evenodd" fill="#000" stroke="#000" stroke-width=".27"/>
<path d="M356.1 285.4h109.8v61.2h-109.8z" fill-rule="evenodd" fill="#fffbe6" stroke="#7a6300" stroke-width=".27"/>
<path d="M342 356h240v52h-240z" fill-rule="evenodd" fill="#fff" stroke="#000" stroke-width=".32"/>
<path d="M422 356v52M502 356v52M342 378h240" fill="none" stroke="#000" stroke-width=".27"/>
<path d="M343.4 360h72v24h-72z" fill-rule="evenodd" fill="#0b3a78"/>
<path d="M342 378h240v30h-240z" fill-rule="evenodd" fill="#fff5f5" stroke="#000" stroke-width=".27"/>
<text font-size="8.5" fill="#0b3a78" x="12" y="9.9">MULTI-ZONE AIR CONDITIONING — SAMPLE FLOOR PLAN</text>
<text font-size="5.6" fill="#fff" x="344.1" y="376">AInchors</text>
<g font-size="4.9" fill="#0b3a78">
<text x="152.9" y="141.4">OFFICE ZONE A</text>
<text x="227.6" y="141.4">OFFICE ZONE B</text>
<text x="302.2" y="141.4">OFFICE ZONE C</text>
<text x="377.9" y="141.4">OPEN OFFICE / COLLAB</text>
</g>
<text font-size="4.2" x="18.8" y="42.9">N</text>
<g font-size="4.2" fill="#0b3a78">
<text x="155.9" y="203">MEETING ROOM 1</text>
<text x="235.2" y="203">MEETING ROOM 2</text>
<text x="314.6" y="203">MEETING ROOM 3</text>
<text x="390.9" y="203">SERVER / ELECTRICAL</text>
<text x="147.7" y="251.1">MECHANICAL / PUMP</text>
<text x="208" y="251.1">PANTRY / BREAKOUT</text>
<text x="265" y="251.1">RECEPTION / LOBBY</text>
<text x="395.4" y="251.1">AHU PLANT ROOM</text>
</g>
<text font-size="4.2" fill="#7a1f1f" x="408" y="213.5">CRAC-1</text>
<g font-size="3.9" fill="#5b6470">
<text x="12" y="14.1">4 office zones + corridor return • 1× AHU (15,000 CFM) + 9× FCUs • Chilled-water primary plant (2× 150 TR + induced-draft cooling tower)</text>
<text x="255.9" y="176.6">MAIN CORRIDOR / RETURN AIR PLENUM</text>
</g>
<g font-size="3.9">
<text x="243.3" y="39.2">DEMO / PITCH REFERENCE — NOT FOR CONSTRUCTION</text>
<text x="199.1" y="291.2">CH-1</text>
<text x="231.8" y="291.2">CH-2</text>
<text x="423.4" y="362.3">Multi-Zone AC System</text>
<text x="503.4" y="362.3">2026-07-20</text>
</g>
<g font-size="3.9" fill="#0b3a78">
<text x="551.6" y="46.8">FLOOR PLAN</text>
<text x="247.1" y="277.4">CENTRAL PLANT YARD (chilled-water primary loop)</text>
</g>
<text font-size="3.9" fill="#a06b00" x="410.1" y="250.4">AHU-1</text>
<text font-size="3.9" fill="#005a87" x="274" y="292.2">CT-1</text>
<g font-size="3.5" fill="#0b3a78">
<text x="168.1" y="120">FCU-1</text>
<text x="242.8" y="120">FCU-2</text>
<text x="317.5" y="120">FCU-3</text>
<text x="403.8" y="120">FCU-4</text>
<text x="170.5" y="201.2">FCU-7</text>
<text x="249.8" y="201.2">FCU-8</text>
<text x="329.1" y="201.2">FCU-9</text>
<text x="226.5" y="253.5">FCU-5</text>
<text x="282.5" y="253.5">FCU-6</text>
</g>
<text font-size="3.5" fill="#fff" x="14.1" y="287">LEGEND</text>
<text font-size="3.5" fill="#7a6300" x="350.3" y="297.3">P-3</text>
<g font-size="3.4" fill="#5b6470">
<text x="162.6" y="145.3">8 workstations</text>
<text x="237.3" y="145.3">8 workstations</text>
<text x="312" y="145.3">8 workstations</text>
<text x="389" y="145.3">12 workstations + 2 huddle</text>
</g>
<text font-size="3.2" fill="#fff" x="528" y="50.2">EQUIPMENT SCHEDULE</text>
<g font-size="3.2" fill="#0b3a78">
<text x="528.2" y="72.9">TOTAL COOLING 28 TR</text>
<text x="165" y="170.6">▼ ZONE A</text>
<text x="239.7" y="170.6">▼ ZONE B</text>
<text x="314.4" y="170.6">▼ ZONE C</text>
<text x="400.7" y="170.6">▼ ZONE D</text>
<text x="470.1" y="290.3">ABBREVIATIONS</text>
</g>
<g font-size="3.2" fill="#5b6470">
<text x="139.7" y="115.8">Z-A</text>
<text x="214.4" y="115.8">Z-B</text>
<text x="289.1" y="115.8">Z-C</text>
<text x="363.7" y="115.8">Z-D</text>
</g>
<text font-size="3.2" fill="#7a3ec0" x="418.1" y="207.9">RA →</text>
<text font-size="3.2" fill="#7a1f1f" x="398.7" y="218.1">Precision cooling • N+1</text>
<text font-size="3.2" fill="#a06b00" x="407.3" y="260.5">15,000 CFM</text>
<text font-size="3.2" fill="#7a6300" x="357.5" y="288.9">DESIGN NOTES</text>
<g font-size="3">
<text x="15.1" y="47.9">SCALE 0</text>
<text x="31.1" y="47.9">2</text>
<text x="35.2" y="47.9">4</text>
<text x="39.4" y="47.9">6</text>
<text x="43.6" y="47.9">8</text>
<text x="47.7" y="47.9">10 m</text>
</g>
<g font-size="3" fill="#5b6470">
<text x="274.7" y="176.7">EXHAUST &amp; RETURN →</text>
<text x="313" y="176.7">AHU</text>
<text x="139.7" y="183">M-1</text>
<text x="219.1" y="183">M-2</text>
<text x="298.4" y="183">M-3</text>
<text x="377.7" y="183">SER</text>
<text x="163.5" y="206.9">10 pax boardroom</text>
<text x="246.4" y="206.9">6 pax huddle</text>
<text x="325.3" y="206.9">8 pax training</text>
<text x="403.3" y="206.9">24/7 critical cooling</text>
<text x="139.7" y="237.2">MECH</text>
<text x="209.7" y="237.2">PNT</text>
<text x="261.1" y="237.2">REC</text>
<text x="377.7" y="237.2">PLT</text>
<text x="154.3" y="255">CHW pumps • expansion</text>
<text x="222.6" y="255">FCU-5 • EF-1</text>
<text x="272.6" y="255">FCU-6 • vestibule heat</text>
<text x="401.9" y="255">AHU-1 • 15,000 CFM</text>
<text x="229.3" y="282.5">2× water-cooled chillers (N+1) • 1× induced-draft cooling tower • 3× primary CHW pumps (2W + 1S)</text>
</g>
<g font-size="2.8">
<text x="33.7" y="51.9">10</text>
<text x="34.4" y="51.9">0</text>
<text x="34.4" y="51.9">2</text>
<text x="34.4" y="51.9">4</text>
<text x="34.5" y="51.9">6</text>
<text x="34.5" y="51.9">8</text>
<text x="517.6" y="54.6">1× AHU • 15,000 CFM</text>
<text x="517.6" y="57.4">9× FCU • 18,800 CFM total</text>
<text x="517.6" y="60.2">2× Chiller • 300 TR</text>
<text x="517.6" y="63">1× Cooling tower</text>
<text x="517.6" y="65.9">3× CHW pumps (2W + 1S)</text>
<text x="517.6" y="68.7">1× CRAC • N+1 server</text>
<text x="437.1" y="243.8">OA LOUVER</text>
<text x="19.1" y="293.5">Office zone</text>
<text x="134.5" y="293.3">Air-Handling Unit (AHU)</text>
<text x="254.1" y="293.3">Supply duct (cool air)</text>
<text x="19.1" y="297.1">Meeting / training</text>
<text x="134.5" y="297.6">Fan-Coil Unit (FCU)</text>
<text x="254.1" y="297.2">Return duct (warm air)</text>
<text x="19.1" y="300.6">Server / electrical</text>
<text x="19.1" y="304.1">AHU plant room</text>
<text x="134.5" y="301.8">Water-cooled chiller</text>
<text x="254.1" y="301.1">CHW supply 44°F / 7°C</text>
<text x="254.1" y="305">CHW return 54°F / 12°C</text>
<text x="19.1" y="307.6">Mechanical / pump</text>
<text x="19.1" y="311.2">Pantry / breakout</text>
<text x="134.5" y="306">Cooling tower (induced draft)</text>
<text x="134.5" y="310.3">Precision cooling (server room)</text>
<text x="254.1" y="308.9">Building / partition wall</text>
<text x="19.1" y="314.7">Reception / lobby</text>
<text x="134.5" y="314.5">Primary chilled-water pump</text>
<text x="249.9" y="316.6">Flow direction arrow</text>
<text x="254.1" y="312.8">Condenser water (CW)</text>
<text x="19.1" y="318.2">Corridor / return plenum</text>
<text x="19.1" y="321.7">Central plant yard</text>
<text x="134.5" y="318.7">Supply diffuser (4-way)</text>
<text x="134.5" y="323">Return-air grille</text>
<text x="249.9" y="320.5">North arrow</text>
<text x="134.5" y="327.2">Zone thermostat (BACnet)</text>
<text x="423.4" y="365.2">Sample Office Floor — HVAC Layout</text>
<text x="503.4" y="365.2">REV. A</text>
</g>
<g font-size="2.8" fill="#5b6470">
<text x="508" y="50.7">Visual scale 1 m = 12 mm</text>
<text x="542.7" y="50.7">•</text>
<text x="546" y="50.7">Engineering scale 1 : 100</text>
</g>
<g font-size="2.8" fill="#0b3a78">
<text x="166.4" y="127.9">2,400 CFM</text>
<text x="241" y="127.9">2,400 CFM</text>
<text x="315.7" y="127.9">2,400 CFM</text>
<text x="402" y="127.9">3,600 CFM</text>
<text x="168.7" y="209.1">1,500 CFM</text>
<text x="248" y="209.1">1,500 CFM</text>
<text x="327.4" y="209.1">1,500 CFM</text>
<text x="224.7" y="261.4">1,200 CFM</text>
<text x="280.7" y="261.4">2,000 CFM</text>
<text x="344.1" y="401.6">SCALE 1 : 100 (A2)</text>
<text x="373.4" y="401.6">•</text>
<text x="376.8" y="401.6">Drawing units: millimetres</text>
</g>
<text font-size="2.8" fill="#a30000" x="502.5" y="403.8">DEMO / PITCH REFERENCE — NOT FOR CONSTRUCTION</text>
<g font-size="2.6" fill="#444">
<text x="287.2" y="102.5">36 000 (36.0 m)</text>
<text x="170" y="109.3">7 500</text>
<text x="244.7" y="109.3">7 500</text>
<text x="319.4" y="109.3">7 500</text>
<text x="405" y="109.3">10 000</text>
<text x="123.2" y="201.8" transform="rotate(-90 123.2 201.8)">18 000 (18.0 m)</text>
</g>
<text font-size="2.6" fill="#b14a3a" x="214" y="164.5">CHW RETURN 54°F</text>
<text font-size="2.6" fill="#0b8a4a" x="214.3" y="166.4">CHW SUPPLY 44°F</text>
<g font-size="2.6" fill="#5b6470">
<text x="225.5" y="293.6">WATER-COOLED</text>
<text x="267.5" y="301">INDUCED DRAFT</text>
</g>
<g font-size="2.6">
<text x="357.5" y="293.2">• Total cooling load (est.): 28 TR</text>
<text x="357.5" y="296">• 1× AHU 15,000 CFM (4-zone VAV)</text>
<text x="357.5" y="298.8">• 9× FCUs zone + meeting + amenity</text>
<text x="470.1" y="294.6">AHU</text>
<text x="470.1" y="297.6">FCU</text>
<text x="478.5" y="297.6">Fan-Coil Unit</text>
<text x="478.6" y="294.6">Air-Handling Unit</text>
<text x="357.5" y="301.6">• 2× 150 TR chillers (N+1)</text>
<text x="357.5" y="304.5">• 1× induced-draft cooling tower</text>
<text x="470.1" y="300.6">VAV</text>
<text x="470.1" y="303.6">CRAC</text>
<text x="478.4" y="300.6">Variable Air Volume</text>
<text x="479.8" y="303.6">Computer Room A/C</text>
<text x="357.5" y="307.3">• 3× primary CHW pumps (2W + 1S)</text>
<text x="357.5" y="310.1">• CHW ∆T 10°F (44°F / 54°F)</text>
<text x="470.1" y="306.6">CHW</text>
<text x="470.1" y="309.6">CW</text>
<text x="478.2" y="309.6">Condenser Water</text>
<text x="479.4" y="306.6">Chilled Water</text>
<text x="357.5" y="312.9">• OA: 20 CFM/person ASHRAE 62.1</text>
<text x="357.5" y="315.7">• Filtration: MERV-13 (AHU) + MERV-8 (FCU)</text>
<text x="470.1" y="312.6">OA</text>
<text x="470.1" y="315.6">RA</text>
<text x="477.5" y="315.6">Return Air</text>
<text x="477.6" y="312.6">Outside Air</text>
<text x="357.5" y="318.6">• Controls: BACnet/Modbus DDC, VAV zone dampers</text>
<text x="357.5" y="321.4">• Acoustics: NC-35 offices, NC-40 open zones</text>
<text x="470.1" y="318.6">SA</text>
<text x="470.1" y="321.6">TR</text>
<text x="477.3" y="321.6">Ton of Refrigeration</text>
<text x="477.3" y="318.6">Supply Air</text>
<text x="357.5" y="324.2">• Server room: dedicated CRAC N+1, 24/7</text>
<text x="470.1" y="324.6">CFM</text>
<text x="470.1" y="327.6">DDC</text>
<text x="478.8" y="324.6">Cubic Feet / Minute</text>
<text x="478.8" y="327.6">Direct Digital Control</text>
<text x="470.1" y="330.6">MERV</text>
<text x="470.1" y="333.6">NC</text>
<text x="477.6" y="333.6">Noise Criterion</text>
<text x="480" y="330.6">Minimum Efficiency Reporting Value</text>
<text x="470.1" y="336.6">N+1</text>
<text x="478" y="336.6">One redundant unit</text>
</g>
<text font-size="2.5" fill="#0b8a4a" x="178.5" y="145.3">CHW TAP — TYP.</text>
<g font-size="2.5" fill="#5b6470">
<text x="423.4" y="358.5">PROJECT</text>
<text x="503.4" y="358.5">DATE</text>
<text x="344.1" y="405.9">DRAWN Yoda • CHECKED K. Mun • APPROVED A. Foong</text>
</g>
<text font-size="2.5" fill="#fff" x="344.1" y="380">HVAC &amp; Smart-Building Engineering</text>
<text font-size="2.3" fill="#a06b00" x="127.7" y="293.2">AHU</text>
<text font-size="1.9" fill="#0b3a78" x="128.2" y="297.6">FCU</text>
<text font-size="1.9" x="128.8" y="301.3">CH</text>
<text font-size="1.9" fill="#7a1f1f" x="127.6" y="310.5">CRAC</text>
<text font-size="1.9" fill="#005a87" x="128.9" y="306.6">CT</text>
<text font-size="1.9" fill="#7a6300" x="129.6" y="317.9">P</text>
<g font-size="1.6" fill="#5b6470">
<text x="123.8" y="303.8">WATER-COOLED</text>
<text x="123.8" y="310.1">INDUCED DRAFT</text>
</g>
</svg>
